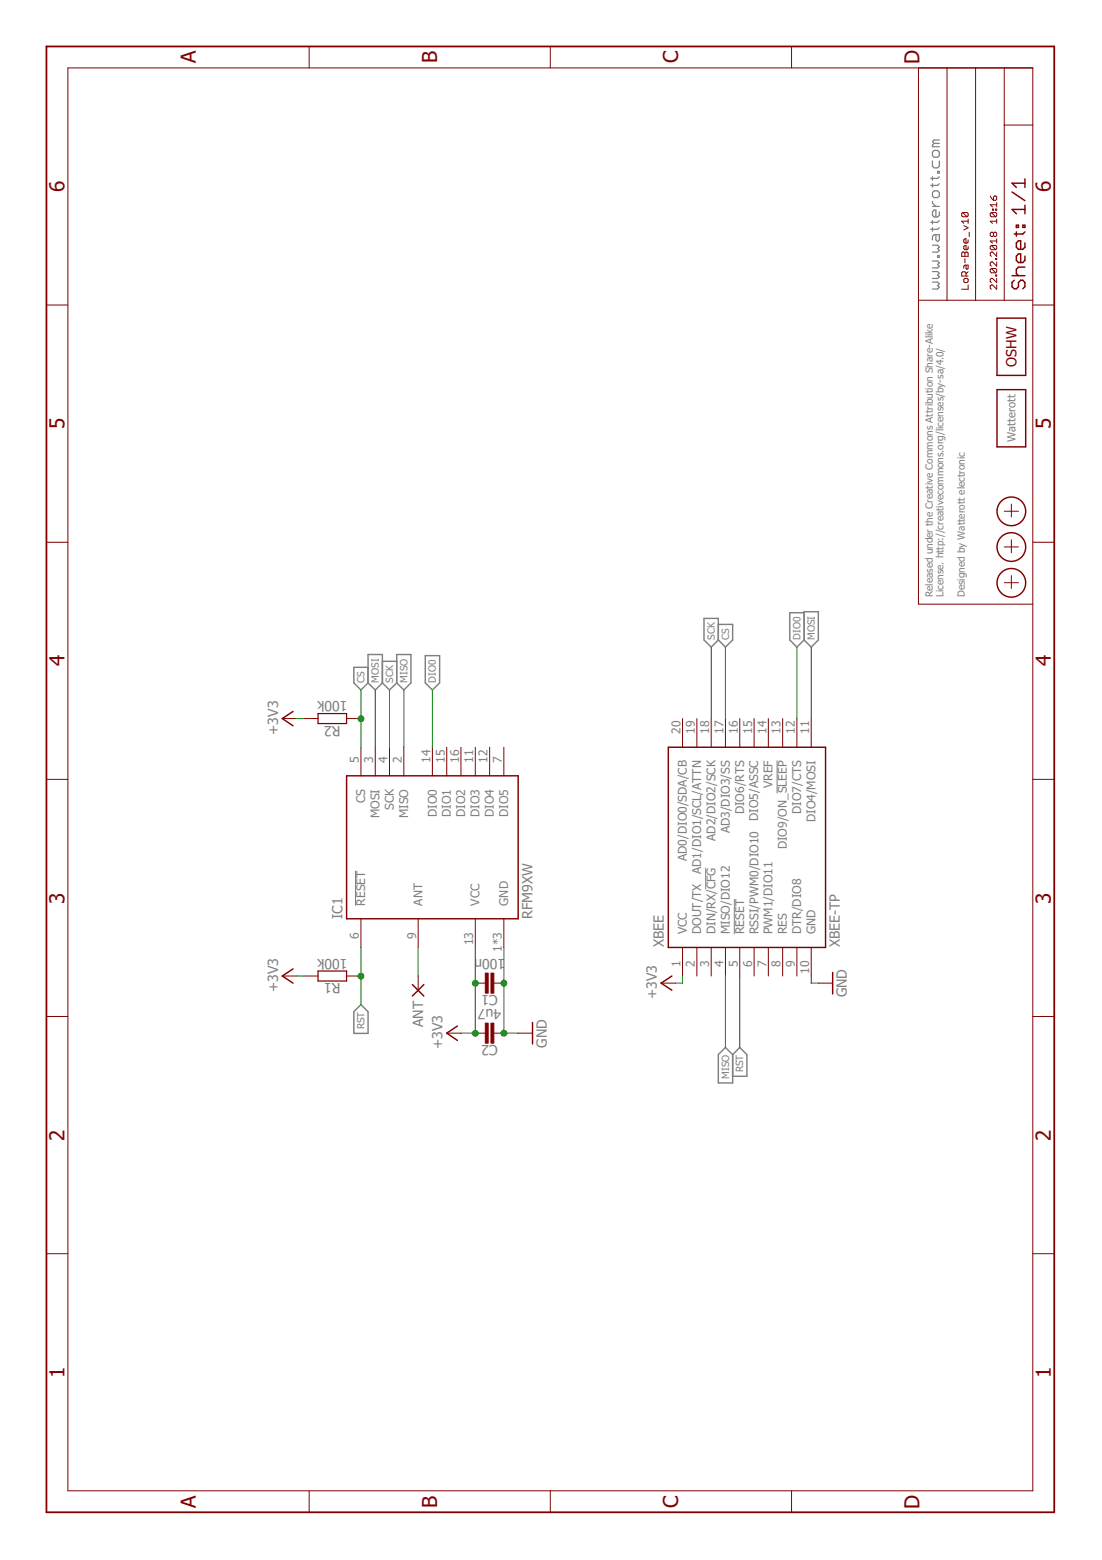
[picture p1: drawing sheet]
<svg xmlns="http://www.w3.org/2000/svg" width="210mm" height="297mm" viewBox="0 0 210 297" stroke-linecap="round" stroke-linejoin="round" font-family="sans-serif">
<g fill="none" stroke="#808080" stroke-width=".23">
<path d="M177.6 30.6v1l.3 .4h.7l.3-.4v-1M177.6 36.7l.3-.4h.7l.3 .4v.6l-.3 .3h-.7l-.3-.3zM177.6 33.7v.6M177.6 35v.6M177.6 38.3v.4l.7 .6M177.6 39.3h1.3M177.9 28.6h.7l.3 .4v.6l-.3 .4h-.7l-.3-.4v-.6zM177.9 27.3l-.3 .3v.3h1.3M177.9 27.3h1M178.6 32.6h.3v.4h-.3zM178.9 35l-.3 .3h-1.3M178.9 33.7l-.3 .3h-1.3"/>
<path d="M178.9 26.6h-1l-.3 .4 .3 .3M177.6 53.7h1l.3 .3-.3 .4 .3 .3-.3 .3h-1M177.6 51.7h1l.3 .3-.3 .4 .3 .3-.3 .3h-1M177.6 49.7h1l.3 .3-.3 .4 .3 .3-.3 .3h-1M177.6 46.7h1l.3 .3-.3 .3 .3 .4-.3 .3h-1M177.6 42v.7M177.6 43.3v.7M178.3 44.7v1l.3 .3 .3-.3v-1h-1l-.3 .3v.7M178.6 48.7h.3v.3h-.3zM178.9 40.3v.7l-.3 .3h-.7l-.3-.3v-.7l.3-.3h.4v1.3M178.9 43.3l-.3 .4h-1.3M178.9 42l-.3 .3h-1.3"/>
</g>
<path d="M148 144.8v6.3M67.7 165.8v6.6M134.4 165.2v4.2M139.9 171.2v6.7" fill="none" stroke="#808080" stroke-width=".19"/>
<g fill="none" stroke="#808080" stroke-width=".28">
<path d="M134.1 117.8h2.7v4.1l-1.3 1.3-1.4-1.3zM136.8 118.9h2.8v3l-1.4 1.3-1.4-1.3M153.2 116.5h2.7v5.4l-1.4 1.3-1.3-1.3zM153.2 116.7h-2.8v5.2l1.4 1.3 1.4-1.3M70.1 130v-5.4h2.7v5.4M70.1 127.1h-2.7v2.9l1.3 1.4 1.4-1.4M70.1 130l1.4 1.4 1.3-1.4M72.8 130l1.4 1.4 1.4-1.4M72.8 125.9h2.8M75.6 124.6h2.7v5.4l-1.4 1.4-1.3-1.4zM81 124.8h2.7v5.2l-1.3 1.4-1.4-1.4zM68.7 191.3l1.4 1.3v4.2h-2.7v-4.2z"/>
<path d="M136.8 200.8l1.4-1.3 1.4 1.3v5.4h-2.8zM139.6 200.8l1.3-1.3 1.4 1.3v4.1h-2.7"/>
</g>
<g fill="none" stroke="#800000" stroke-width=".19">
<path d="M12.9 12.9h183.8v271h-183.8zM58.9 8.8v4.1M104.8 8.8v4.1M150.8 8.8v4.1M174.9 12.9v102.1h21.8M180.4 12.9v44.3M185.8 12.9v44.3M191.3 12.9v44.3M188.6 37.3l.6 .8M189 39.8h.2v.2h-.2zM189.2 37.5l.2-.2h.3l.1 .2v.4l-.1 .2h-.5zM189.7 39.8h.1v.2h-.1z"/>
<path d="M189.8 38.6v.8M189.8 39h-1.2l.4 .4M191.3 23.8h5.4M8.8 58.1h4.1M174.9 57.2h21.8M183.4 40.5h.8l.2 .2v.4l-.2 .2M183.4 48l.4 .2 .4-.2 .2 .2v.6h-1.2v-.6zM183.4 40.5l-.2 .2v.4l.2 .2h.8M183.4 40.5l.8 .8M183.6 53.2l.2-.2h.4l.2 .2v.4l-.2 .2h-.4l-.2-.2zM183.6 43l.8 .4-.8 .4M183.8 48.2v.6"/>
<path d="M183.8 49.2v.9M184 50.5v.6l.2 .2 .2-.2v-.6h-.6l-.2 .2v.4M184 52.6v-.7l-.2-.1h-.4l-.2 .1v.7h1.2M184.4 54.3v.8h-1.2M184.4 41.7v.8M184.4 45.7v.4l-.2 .2h-.4l-.2-.2v-.4l.4-.2v.8M184.4 46.9v.4l-.2 .2h-.4l-.2-.2v-.4l.4-.2v.8M184.4 51.8l-.4 .4M184.4 42.1h-1.2l.4 .4M184.6 44.2v.8M188.8 46.7l-.2 .2v.4l.2 .2h.9M188.8 46.7h.9l.1 .2v.4l-.1 .2"/>
<path d="M188.8 40.5l-.2 .2v.4l.2 .2h.9M188.8 40.5h.9l.1 .2v.4l-.1 .2M188.8 51.1h.9l.1 .2v.4l-.1 .2M188.8 51.1l-.2 .2v.4l.2 .2h.9M188.8 51.1l.9 .8M188.8 46.7l.9 .8M188.8 40.5l.9 .8M189.2 44.4l.2-.2h.3l.1 .2v.4l-.1 .2-.5-.2M189.2 44.4l-.2-.2-.4 .2v.4l.2 .2h.2l.2-.2M189.2 44.4v.4M189.7 52.4h.1v.2h-.1zM189.7 49.2h.1v.2h-.1z"/>
<path d="M189.8 53v.8l-.8-.8h-.2l-.2 .2v.4l.2 .2M189.8 48v.8l-.8-.8-.4 .2v.4l.2 .2M189.8 42.1h-1.2l.4 .4M189.8 41.7v.8M189.8 45.5v.8M189.8 49.9v.8l-.8-.8h-.2l-.2 .2v.4l.2 .2M189.8 54.3v.8l-.8-.8-.4 .2v.4l.2 .2M189.8 45.9h-1.2l.4 .4M196.7 58.1h4.1M191.3 97.3h2.7M192.6 96v2.4M8.8 103.3h4.1"/>
<path d="M191.3 104.1h2.7M191.3 111h2.7M192.6 102.8v2.4M192.6 109.6v2.5M196.7 103.3h4.1M53.8 136.8h2.7M57.8 136.8h2.8M66 136.8h2.7M130 136.8v5.5M132.7 136.8v5.5M135.5 136.8v5.5M138.2 136.8v5.5"/>
<path d="M140.9 136.8v5.5M143.6 136.8v5.5M146.3 136.8v5.5M149.1 136.8v5.5M151.8 136.8v5.5M154.5 136.8v5.5M8.8 148.4h4.1M68.7 142.3v5.4M71.5 142.3v5.4M74.2 142.3v5.4M76.9 142.3v5.4M82.4 142.3v5.4"/>
<path d="M85.1 142.3v5.4M87.8 142.3v5.4M90.5 142.3v5.4M93.3 142.3v5.4M96 142.3v5.4M196.7 148.4h4.1M68.7 174.9v5.5M79.7 174.9v5.5M90.5 174.9v5.5M96 174.9v5.5M8.8 193.5h4.1M53.8 185.8h2.7"/>
<path d="M57.8 185.8h2.8M66 185.8h2.7M79.7 185.8v2.8M85.1 196.7h2.7M90.5 187.2h1.9M90.5 196.7h1.9M94.1 187.2h1.9M94.1 196.7h1.9M98.7 196.7h2.7M125.9 187.2h2.8M130 180.4v5.4M132.7 180.4v5.4"/>
<path d="M135.5 180.4v5.4M138.2 180.4v5.4M140.9 180.4v5.4M143.6 180.4v5.4M146.3 180.4v5.4M149.1 180.4v5.4M151.8 180.4v5.4M154.5 180.4v5.4M155.9 187.2h2.7M196.7 193.5h4.1M8.8 238.7h4.1M196.7 238.7h4.1"/>
<path d="M58.9 283.9v4.1M104.8 283.9v4.1M150.8 283.9v4.1"/>
</g>
<g fill="none" stroke="#800000" stroke-width=".28">
<path d="M192.8 36.6l2.4 1.6M195.2 39.9h-2.4l.8 .8M195.2 34.1v1.6M195.2 39.1v1.6M195.2 34.9h-2.4l.8 .8M192.8 52.5h2.4M193.2 53.4l-.4 .4v.8l.4 .4h.4l.4-.4v-.8l.4-.4h.4l.4 .4v.8l-.4 .4M193.6 42.9h.4v.4h-.4zM193.6 44.2v.8M194.8 42.9h.4v.4h-.4zM195.2 46.2v.9l-.4 .4h-.8l-.4-.4v-.9l.4-.4h.4v1.7M195.2 48.8v.8l-.4 .4h-.8l-.4-.4v-.8l.4-.5h.4v1.7"/>
<path d="M195.2 50.9h-1.2l-.4 .4v.8l.4 .4M195.2 44.2l-.4 .4h-1.6M189.9 60.6h5.5v10.9h-5.5zM189.9 74.2h5.5v10.9h-5.5zM55.8 135.5l-2 1.3 2 1.4M66 147.7h32.7v27.2h-32.7zM127.3 142.3h29.9v38.1h-29.9zM55.8 184.5l-2 1.3 2 1.4M78.5 187.5l2.2 2.2M80.7 187.5l-2.2 2.2M87.1 195.4l-2 1.3 2 1.4M101.4 194.7v4.1"/>
<path d="M128 185.8l-2.1 1.4 2.1 1.4M158.6 185.2v4.1"/>
<circle cx="192.6" cy="97.4" r="2.73"/>
<circle cx="192.6" cy="111" r="2.73"/>
<circle cx="192.6" cy="104.2" r="2.73"/>
</g>
<path d="M8.8 8.8h192v279.2h-192z" fill="none" stroke="#800000" stroke-width=".34"/>
<g fill="#800000" stroke="#800000" stroke-width=".19">
<path d="M92.4 185.3h.6v3.8h-.6z"/>
<path d="M93.5 185.3h.6v3.8h-.6z"/>
<path d="M92.4 194.8h.6v3.8h-.6z"/>
<path d="M93.5 194.8h.6v3.8h-.6z"/>
</g>
<path d="M60.6 135.9h5.4v1.9h-5.4zM60.6 184.9h5.4v1.9h-5.4z" fill="none" stroke="#800000" stroke-width=".23"/>
<g fill="none" stroke="#008000" stroke-width=".19">
<path d="M56.5 136.8h1.3M68.7 131.4v10.9M71.5 131.4v10.9M74.2 131.4v10.9M76.9 131.4v10.9M82.4 131.4v10.9M135.5 123.2v13.6M138.2 123.2v13.6M151.8 123.2v13.6M154.5 123.2v13.6M56.5 185.8h1.3M68.7 180.4v10.9"/>
<path d="M79.7 180.4v5.4M90.5 180.4v16.3h-2.7M96 180.4v16.3h2.7M130 185.8v1.4h-1.3M138.2 185.8v13.7M140.9 185.8v13.7M154.5 185.8v1.4h1.4"/>
</g>
<g fill="#008000" stroke="#008000" stroke-width=".19">
<circle cx="96" cy="187.2" r=".55"/>
<circle cx="96" cy="196.7" r=".55"/>
<circle cx="90.5" cy="187.2" r=".55"/>
<circle cx="90.5" cy="196.7" r=".55"/>
<circle cx="68.7" cy="185.9" r=".55"/>
<circle cx="68.7" cy="136.8" r=".55"/>
</g>
<g font-size="3.9" fill="#800000">
<text x="37.3" y="12.1" transform="rotate(-90 37.3 12.1)">A</text>
<text x="83.2" y="12.1" transform="rotate(-90 83.2 12.1)">B</text>
<text x="129.2" y="12.1" transform="rotate(-90 129.2 12.1)">C</text>
<text x="175.1" y="12.2" transform="rotate(-90 175.1 12.2)">D</text>
<text x="12.3" y="36.6" transform="rotate(-90 12.3 36.6)">6</text>
<text x="200.2" y="36.6" transform="rotate(-90 200.2 36.6)">6</text>
<text x="12.3" y="81.7" transform="rotate(-90 12.3 81.7)">5</text>
<text x="200.2" y="81.7" transform="rotate(-90 200.2 81.7)">5</text>
<text x="12.3" y="126.9" transform="rotate(-90 12.3 126.9)">4</text>
<text x="200.2" y="126.9" transform="rotate(-90 200.2 126.9)">4</text>
<text x="12.3" y="172.1" transform="rotate(-90 12.3 172.1)">3</text>
<text x="200.2" y="172.1" transform="rotate(-90 200.2 172.1)">3</text>
<text x="12.3" y="217.2" transform="rotate(-90 12.3 217.2)">2</text>
<text x="200.2" y="217.2" transform="rotate(-90 200.2 217.2)">2</text>
<text x="12.3" y="262.4" transform="rotate(-90 12.3 262.4)">1</text>
<text x="200.2" y="262.4" transform="rotate(-90 200.2 262.4)">1</text>
<text x="37.3" y="287.1" transform="rotate(-90 37.3 287.1)">A</text>
<text x="83.2" y="287.1" transform="rotate(-90 83.2 287.1)">B</text>
<text x="129.2" y="287.1" transform="rotate(-90 129.2 287.1)">C</text>
<text x="175.1" y="287.2" transform="rotate(-90 175.1 287.2)">D</text>
</g>
<text font-size="2.7" fill="#800000" x="193.6" y="69.9" transform="rotate(-90 193.6 69.9)">OSHW</text>
<g font-size="2.7" fill="#808080">
<text x="66.2" y="133.6" transform="rotate(-180 66.2 133.6)">100k</text>
<text x="53" y="139.9" transform="rotate(-90 53 139.9)">+3V3</text>
<text x="64.9" y="138.2" transform="rotate(-180 64.9 138.2)">R2</text>
<text x="65.2" y="174.9" transform="rotate(-90 65.2 174.9)">IC1</text>
<text x="101.4" y="174.9" transform="rotate(-90 101.4 174.9)">RFM9XW</text>
<text x="66.2" y="182.6" transform="rotate(-180 66.2 182.6)">100k</text>
<text x="96.2" y="182.6" transform="rotate(-180 96.2 182.6)">100n</text>
<text x="126.5" y="180.4" transform="rotate(-90 126.5 180.4)">XBEE</text>
<text x="160" y="180.4" transform="rotate(-90 160 180.4)">XBEE-TP</text>
<text x="53" y="188.9" transform="rotate(-90 53 188.9)">+3V3</text>
<text x="64.9" y="187.2" transform="rotate(-180 64.9 187.2)">R1</text>
<text x="94.8" y="189.4" transform="rotate(-180 94.8 189.4)">C1</text>
<text x="125.1" y="190.3" transform="rotate(-90 125.1 190.3)">+3V3</text>
<text x="161.3" y="189.9" transform="rotate(-90 161.3 189.9)">GND</text>
<text x="80.6" y="195.6" transform="rotate(-90 80.6 195.6)">ANT</text>
<text x="95.5" y="192.1" transform="rotate(-180 95.5 192.1)">4u7</text>
<text x="84.3" y="199.8" transform="rotate(-90 84.3 199.8)">+3V3</text>
<text x="94.8" y="198.9" transform="rotate(-180 94.8 198.9)">C2</text>
<text x="104.1" y="199.5" transform="rotate(-90 104.1 199.5)">GND</text>
</g>
<g font-size="2.3" fill="#808080">
<text x="129.6" y="139.8" transform="rotate(-90 129.6 139.8)">20</text>
<text x="132.4" y="139.8" transform="rotate(-90 132.4 139.8)">19</text>
<text x="135.1" y="139.8" transform="rotate(-90 135.1 139.8)">18</text>
<text x="137.8" y="139.8" transform="rotate(-90 137.8 139.8)">17</text>
<text x="140.5" y="139.8" transform="rotate(-90 140.5 139.8)">16</text>
<text x="143.2" y="139.8" transform="rotate(-90 143.2 139.8)">15</text>
<text x="146" y="139.8" transform="rotate(-90 146 139.8)">14</text>
<text x="148.7" y="139.8" transform="rotate(-90 148.7 139.8)">13</text>
<text x="151.4" y="139.8" transform="rotate(-90 151.4 139.8)">12</text>
<text x="154.1" y="139.8" transform="rotate(-90 154.1 139.8)">11</text>
<text x="68.4" y="145.2" transform="rotate(-90 68.4 145.2)">5</text>
<text x="71.1" y="145.2" transform="rotate(-90 71.1 145.2)">3</text>
<text x="73.8" y="145.2" transform="rotate(-90 73.8 145.2)">4</text>
<text x="76.5" y="145.2" transform="rotate(-90 76.5 145.2)">2</text>
<text x="82" y="145.2" transform="rotate(-90 82 145.2)">14</text>
<text x="84.7" y="145.2" transform="rotate(-90 84.7 145.2)">15</text>
<text x="87.4" y="145.2" transform="rotate(-90 87.4 145.2)">16</text>
<text x="90.2" y="145.2" transform="rotate(-90 90.2 145.2)">11</text>
<text x="92.9" y="145.2" transform="rotate(-90 92.9 145.2)">12</text>
<text x="95.6" y="145.2" transform="rotate(-90 95.6 145.2)">7</text>
<text x="69.6" y="152.9" transform="rotate(-90 69.6 152.9)">CS</text>
<text x="72.3" y="155.8" transform="rotate(-90 72.3 155.8)">MOSI</text>
<text x="75" y="154.2" transform="rotate(-90 75 154.2)">SCK</text>
<text x="77.7" y="155.8" transform="rotate(-90 77.7 155.8)">MISO</text>
<text x="83.2" y="155.6" transform="rotate(-90 83.2 155.6)">DIO0</text>
<text x="85.9" y="155.6" transform="rotate(-90 85.9 155.6)">DIO1</text>
<text x="88.6" y="155.6" transform="rotate(-90 88.6 155.6)">DIO2</text>
<text x="91.3" y="155.6" transform="rotate(-90 91.3 155.6)">DIO3</text>
<text x="94.1" y="155.6" transform="rotate(-90 94.1 155.6)">DIO4</text>
<text x="96.8" y="155.6" transform="rotate(-90 96.8 155.6)">DIO5</text>
<text x="141.7" y="155.1" transform="rotate(-90 141.7 155.1)">DIO6/RTS</text>
<text x="147.2" y="150.1" transform="rotate(-90 147.2 150.1)">VREF</text>
<text x="152.6" y="155" transform="rotate(-90 152.6 155)">DIO7/CTS</text>
<text x="136.3" y="160.1" transform="rotate(-90 136.3 160.1)">AD2/DIO2/SCK</text>
<text x="139" y="158.7" transform="rotate(-90 139 158.7)">AD3/DIO3/SS</text>
<text x="144.4" y="156.3" transform="rotate(-90 144.4 156.3)">DIO5/ASSC</text>
<text x="149.9" y="161.7" transform="rotate(-90 149.9 161.7)">DIO9/ON_SLEEP</text>
<text x="155.3" y="156.6" transform="rotate(-90 155.3 156.6)">DIO4/MOSI</text>
<text x="130.8" y="164" transform="rotate(-90 130.8 164)">AD0/DIO0/SDA/CB</text>
<text x="133.5" y="166.4" transform="rotate(-90 133.5 166.4)">AD1/DIO1/SCL/ATTN</text>
<text x="69.6" y="172.4" transform="rotate(-90 69.6 172.4)">RESET</text>
<text x="80.5" y="172.4" transform="rotate(-90 80.5 172.4)">ANT</text>
<text x="91.3" y="172.4" transform="rotate(-90 91.3 172.4)">VCC</text>
<text x="96.8" y="172.4" transform="rotate(-90 96.8 172.4)">GND</text>
<text x="68.4" y="178.7" transform="rotate(-90 68.4 178.7)">6</text>
<text x="79.3" y="178.7" transform="rotate(-90 79.3 178.7)">9</text>
<text x="90.2" y="180" transform="rotate(-90 90.2 180)">13</text>
<text x="130.8" y="177.9" transform="rotate(-90 130.8 177.9)">VCC</text>
<text x="133.6" y="177.9" transform="rotate(-90 133.6 177.9)">DOUT/TX</text>
<text x="136.3" y="177.9" transform="rotate(-90 136.3 177.9)">DIN/RX/CFG</text>
<text x="139" y="177.9" transform="rotate(-90 139 177.9)">MISO/DIO12</text>
<text x="141.7" y="177.9" transform="rotate(-90 141.7 177.9)">RESET</text>
<text x="144.4" y="177.9" transform="rotate(-90 144.4 177.9)">RSSI/PWM0/DIO10</text>
<text x="147.2" y="177.9" transform="rotate(-90 147.2 177.9)">PWM1/DIO11</text>
<text x="149.9" y="177.9" transform="rotate(-90 149.9 177.9)">RES</text>
<text x="152.6" y="177.9" transform="rotate(-90 152.6 177.9)">DTR/DIO8</text>
<text x="155.3" y="177.9" transform="rotate(-90 155.3 177.9)">GND</text>
<text x="95.6" y="181.3" transform="rotate(-90 95.6 181.3)">1*3</text>
<text x="129.6" y="184.2" transform="rotate(-90 129.6 184.2)">1</text>
<text x="132.4" y="184.2" transform="rotate(-90 132.4 184.2)">2</text>
<text x="135.1" y="184.2" transform="rotate(-90 135.1 184.2)">3</text>
<text x="137.8" y="184.2" transform="rotate(-90 137.8 184.2)">4</text>
<text x="140.5" y="184.2" transform="rotate(-90 140.5 184.2)">5</text>
<text x="143.2" y="184.2" transform="rotate(-90 143.2 184.2)">6</text>
<text x="146" y="184.2" transform="rotate(-90 146 184.2)">7</text>
<text x="148.7" y="184.2" transform="rotate(-90 148.7 184.2)">8</text>
<text x="151.4" y="184.2" transform="rotate(-90 151.4 184.2)">9</text>
<text x="154.1" y="185.4" transform="rotate(-90 154.1 185.4)">10</text>
</g>
<text font-size="2.1" fill="#808080" x="193.4" y="84.1" transform="rotate(-90 193.4 84.1)">Watterott</text>
<g font-size="1.9" fill="#808080">
<text x="177.7" y="113.7" transform="rotate(-90 177.7 113.7)">Released under the Creative Commons Attribution Share-Alike</text>
<text x="179.7" y="113.7" transform="rotate(-90 179.7 113.7)">License. http://creativecommons.org/licenses/by-sa/4.0/</text>
<text x="183.8" y="113.7" transform="rotate(-90 183.8 113.7)">Designed by Watterott electronic</text>
<text x="136.1" y="121.8" transform="rotate(-90 136.1 121.8)">SCK</text>
<text x="138.9" y="121.8" transform="rotate(-90 138.9 121.8)">CS</text>
<text x="152.5" y="121.8" transform="rotate(-90 152.5 121.8)">DIO0</text>
<text x="155.2" y="121.8" transform="rotate(-90 155.2 121.8)">MOSI</text>
<text x="69.4" y="130" transform="rotate(-90 69.4 130)">CS</text>
<text x="72.2" y="130" transform="rotate(-90 72.2 130)">MOSI</text>
<text x="74.9" y="130" transform="rotate(-90 74.9 130)">SCK</text>
<text x="77.6" y="130" transform="rotate(-90 77.6 130)">MISO</text>
<text x="83" y="130" transform="rotate(-90 83 130)">DIO0</text>
<text x="69.4" y="196" transform="rotate(-90 69.4 196)">RST</text>
<text x="138.9" y="205.4" transform="rotate(-90 138.9 205.4)">MISO</text>
<text x="141.6" y="204.2" transform="rotate(-90 141.6 204.2)">RST</text>
</g>
</svg>
